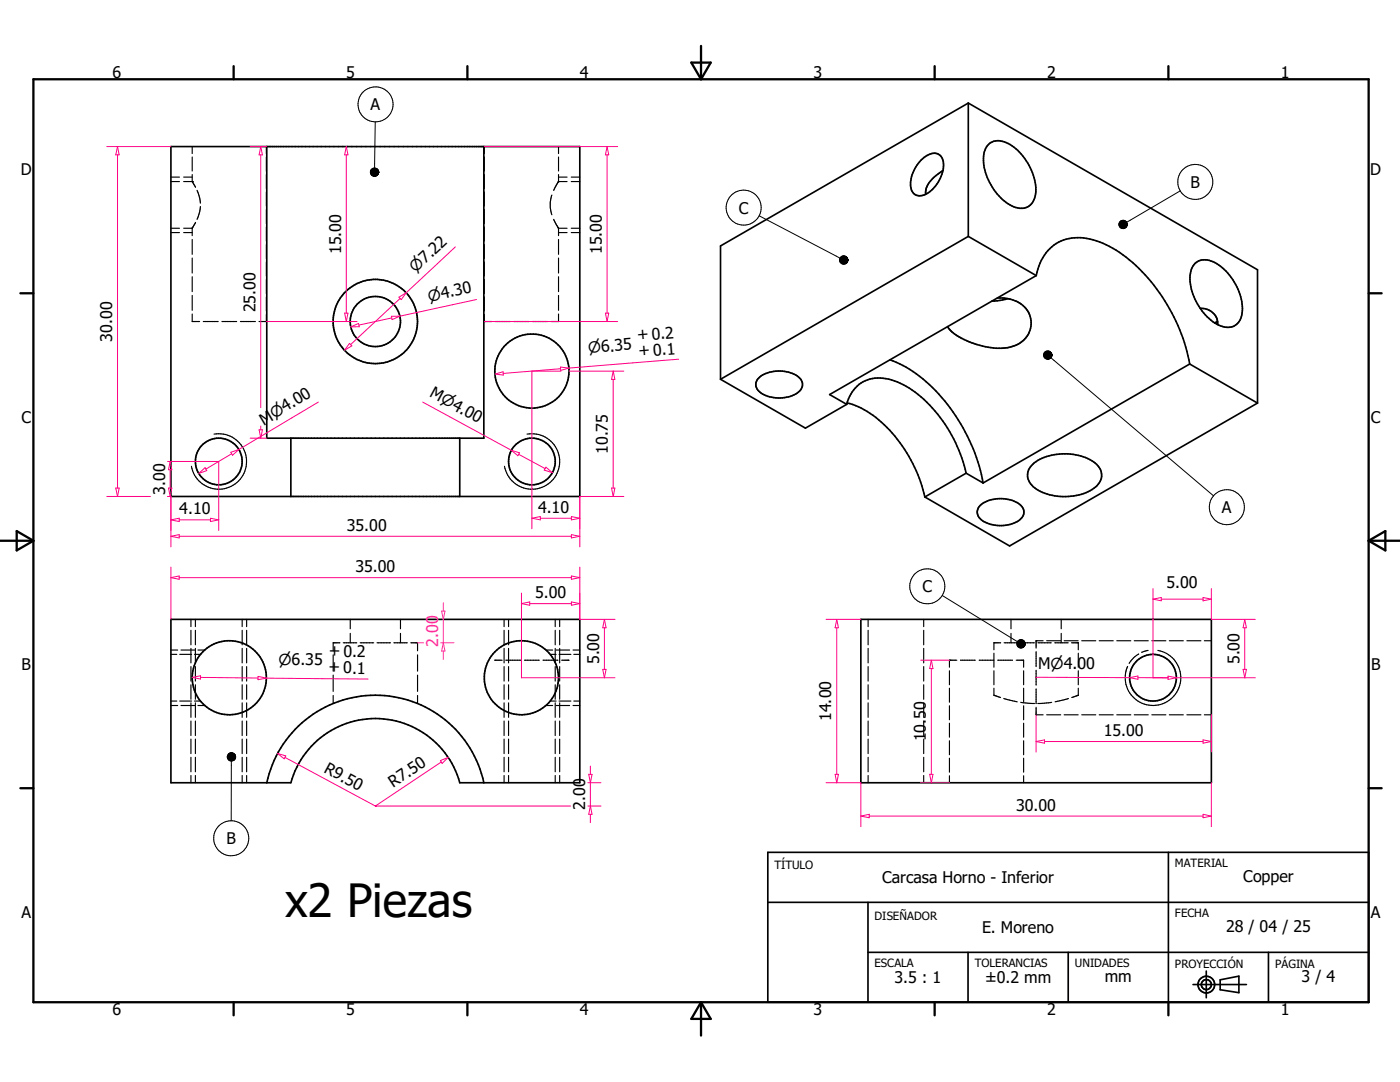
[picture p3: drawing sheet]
<svg xmlns="http://www.w3.org/2000/svg" width="279mm" height="216mm" viewBox="0 0 279 216" stroke-linecap="round" stroke-linejoin="round" font-family="sans-serif">
<g fill="none" stroke="#000" stroke-width=".23">
<path d="M34.1 36.2h1.7M34.1 35.3h1.7M36.7 36.2h1.7M36.7 35.3h1.7M38.4 36.2h.1M38.4 36.3h.1M38.4 29.2v1.4M38.4 31.3v2.8M38.4 34.8v1.4M38.4 36.3l.6 1.1M39.3 38l.6 1.5 .1 1M53.2 29.2v1.4"/>
<path d="M53.2 31.3v2.8M53.2 34.8v2.8M53.2 38.3v2.8M96.7 29.2v1.4M96.7 31.3v2.8M96.7 34.8v2.8M96.7 38.3v2.8M110.1 38.9l-.3 1.5v1.2l.3 1.3M111.4 36.3l-.9 1.7M111.5 36.2h.1M111.5 29.2v1.4M111.5 31.3v2.8"/>
<path d="M111.5 34.8v1.4M111.5 36.2h1.7M111.5 35.3h1.7M114 36.2h1.7M114 35.3h1.7M34.1 45.5h1.7M34.1 46.4h1.7M36.7 45.5h1.7v1.5M36.7 46.4h1.7M38.4 47.8v3M38.4 51.5v3M38.4 55.2v3"/>
<path d="M38.4 59v2.9M38.4 45.5h.1M39 44.4l-.6 1.1M40 41.2l-.1 1-.6 1.6M53.2 41.8v2.8M53.2 45.3v2.8M53.2 48.8v2.8M53.2 52.3v2.8M53.2 55.8v2.8M53.2 59.3v2.8M96.7 41.8v2.8M96.7 45.3v2.8"/>
<path d="M96.7 48.8v2.8M96.7 52.3v2.8M96.7 55.8v2.8M96.7 59.3v2.8M110.5 43.8l1 1.7v1.5M111.5 47.8v3M111.5 51.5v3M111.5 55.2v3M111.5 59v2.9M111.5 45.5h1.7M111.5 46.4h1.7M114 45.5h1.7"/>
<path d="M114 46.4h1.7M38.4 62.7v1.5h1.4M40.6 64.2h2.9M44.3 64.2h2.9M48 64.2h3M53.2 62.8v1.4h-1.5M96.7 64.2h.1M96.7 64.2h1.4M96.7 62.8v1.4M98.9 64.2h2.9M102.6 64.2h2.9M106.3 64.2h2.9"/>
<path d="M111.5 62.7v1.5h-1.5M42.7 86.6a5.5 5.5 0 0 1 6.4 4.5 5.5 5.5 0 0 1-4.5 6.4 5.5 5.5 0 0 1-6.4-4.5M105.2 86.6a5.6 5.6 0 0 1 6.4 4.5 5.6 5.6 0 0 1-4.5 6.5 5.6 5.6 0 0 1-6.4-4.6M34.1 139.9h1.2M34.1 130.6h1.2M34.1 129.7h1.4M35.9 139.9h2.3M35.9 130.6h2.3M36.1 129.7h2.7M38.1 123.6v1.4M38.1 125.8v2.9M38.1 129.4v2.9"/>
<path d="M38.1 133v2.9M38.1 136.6v2.9M38.8 139.9h1.2M38.8 130.6h1.2M39 123.6v1.4M39 125.8v2.9M39 129.4v2.9M39 133v2.9M39 136.6v2.9M39.5 129.7h1.4M48.3 123.6v1.4M48.3 125.8v2.9"/>
<path d="M48.3 129.4v2.9M48.3 133v2.9M48.3 136.6v2.9M49.2 123.6v1.4M49.2 125.8v2.9M49.2 129.4v2.9M49.2 133v2.9M49.2 136.6v2.9M66.5 130.7v3.2M66.5 134.7v3.3M66.5 138.8v1.6M67.8 128.3h-1.3v1.6"/>
<path d="M68.5 128.3h2.7M69.9 123.6v1.9M69.9 126.4v1.9M71.9 128.3h2.7M75.2 128.3h2.7M78.6 128.3h2.7M79.9 123.6v1.9M79.9 126.4v1.9M82 128.3h1.3v1.6M83.3 130.7v3.2M83.3 134.7v3.3M83.3 138.8v1.6"/>
<path d="M98.7 131.7h1.5M100.6 123.6v1.4M100.6 125.8v2.9M100.6 129.4v2.9M100.6 133v2.9M100.6 136.6v2.9M101 131.7h2.9M101.5 123.6v1.4M101.5 125.8v2.9M101.5 129.4v2.9M101.5 133v2.9M101.5 136.6v2.9"/>
<path d="M104.7 131.7h2.9M108.4 131.7h2.9M108.9 129.7h1.4M109.8 139.9h1.2M109.8 130.6h1.2M110.8 123.6v1.4M110.8 125.8v2.9M110.8 129.4v2.9M110.8 133v2.9M110.8 136.6v2.9M111 129.7h2.7M111.6 139.9h2.3"/>
<path d="M111.6 130.6h2.3M111.7 123.6v1.4M111.7 125.8v2.9M111.7 129.4v2.9M111.7 133v2.9M111.7 136.6v2.9M112.1 131.7h1.5M114.4 129.7h1.3M114.5 139.9h1.2M114.5 130.6h1.2M173.3 123.6v1.4M173.3 125.8v2.9"/>
<path d="M173.3 129.4v2.9M173.3 133v2.9M173.3 136.6v2.9M184.3 123.6v1.4M184.3 125.8v2.9M184.3 129.4v2.9M184.3 133v2.9M184.3 136.6v2.9M189.5 131.7h.1M189.5 131.7h1.5M189.5 131.7v1.4M189.5 133.8v2.8"/>
<path d="M189.5 137.3v2.8M191.7 131.7h2.9M195.4 131.7h3M198.4 138.7h.1M198.4 130.3v2.8M198.4 133.8v2.8M198.4 137.3v1.4M198.4 138.7l1.3 .5M199.1 131.7h2.9M199.7 128.3h-1.3v1.4M200.3 139.4l2.7 .6M200.4 128.3h2.7"/>
<path d="M201.8 123.6v1.9M201.8 126.4v1.9M202.8 131.7h1.5v1.4M203.8 128.3h2.6M204.3 133.8v2.8M204.3 137.3v2.8M206.8 127.9h.1M206.8 127.9v1.4M206.8 130.1v2.9M206.8 133.7v3M206.8 137.5v2.9M206.8 127.9h1.4"/>
<path d="M207.1 128.3h2.7M208.9 127.9h2.8M210.5 128.3h2.7M211.8 123.6v1.9M211.8 126.4v1.9M212.4 127.9h2.8M213.2 139.4l-2.6 .6M213.8 128.3h1.4v1.4M215.2 137.3v1.4l-1.3 .5M215.2 130.3v2.8M215.2 133.8v2.8M215.9 127.9h2.8"/>
<path d="M219.4 127.9h2.8M222.9 127.9h2.8M226.4 127.9h2.8M227.3 130.5a5.3 5.3 0 0 0-2 1.9M229.1 129.8l-1.3 .4M229.9 127.9h2.8M231.1 129.8a5.5 5.5 0 0 1 4.4 6.8 5.5 5.5 0 0 1-7.2 3.9 5.5 5.5 0 0 1-3.3-7.5M233.4 127.9h2.8M236.9 127.9h2.8M240.4 127.9h1.4M34.1 140.8h1.4M36.1 140.8h2.7"/>
<path d="M38.1 140.2v2.9M38.1 143.9v2.9M38.1 147.5v2.9M38.1 151.1v2.9M38.1 154.7v1.5M39 140.2v2.9M39 143.9v2.9M39 147.5v2.9M39 151.1v2.9M39 154.7v1.5M39.5 140.8h1.4M48.3 140.2v2.9"/>
<path d="M48.3 143.9v2.9M48.3 147.5v2.9M48.3 151.1v2.9M48.3 154.7v1.5M49.2 140.2v2.9M49.2 143.9v2.9M49.2 147.5v2.9M49.2 151.1v2.9M49.2 154.7v1.5M100.6 140.2v2.9M100.6 143.9v2.9M100.6 147.5v2.9"/>
<path d="M100.6 151.1v2.9M100.6 154.7v1.5M101.5 140.2v2.9M101.5 143.9v2.9M101.5 147.5v2.9M101.5 151.1v2.9M101.5 154.7v1.5M108.9 140.8h1.4M110.8 140.2v2.9M110.8 143.9v2.9M110.8 147.5v2.9M110.8 151.1v2.9"/>
<path d="M110.8 154.7v1.5M111 140.8h2.7M111.7 140.2v2.9M111.7 143.9v2.9M111.7 147.5v2.9M111.7 151.1v2.9M111.7 154.7v1.5M114.4 140.8h1.3M173.3 140.2v2.9M173.3 143.9v2.9M173.3 147.5v2.9M173.3 151.1v2.9"/>
<path d="M173.3 154.7v1.5M184.3 140.2v2.9M184.3 143.9v2.9M184.3 147.5v2.9M184.3 151.1v2.9M184.3 154.7v1.5M189.5 140.8v2.8M189.5 144.3v2.8M189.5 147.8v2.8M189.5 151.3v2.8M189.5 154.8v1.4M203.7 140.1l2.7 .3"/>
<path d="M204.3 140.8v2.8M204.3 144.3v2.8M204.3 147.8v2.8M204.3 151.3v2.8M204.3 154.8v1.4M206.8 141.1v1.5h1.4M208.9 142.6h2.8M209.9 140.1l-2.8 .3M212.4 142.6h2.8M215.9 142.6h2.8M219.4 142.6h2.8M222.9 142.6h2.8"/>
<path d="M226.4 142.6h2.8M229.9 142.6h2.8M233.4 142.6h2.8M236.9 142.6h2.8M240.4 142.6h1.4"/>
</g>
<g fill="none" stroke="#000" stroke-width=".33">
<path d="M34.1 29.2h81.6v69.9h-81.6zM53.2 29.2v58.2h43.4v-58.2M183.8 32a3.3 3.3 0 0 1 3.4-1.3 2.81 2.81 0 0 1 1 3.3 6.8 6.8 0 0 1-4.1 5 1.84 1.84 0 0 1-2.4-1.9 7.3 7.3 0 0 1 2.1-5.1zM188.2 34l-1.7 1.3a4.1 4.1 0 0 0-1.8 3.5M193.2 20.6l-49.4 28.5v26.6M193.2 20.6l57.8 33.2v26.6M193.2 20.6v26.6M197.5 28.6a4 4 0 0 1 4.9 .8 11.3 11.3 0 0 1 4.3 9.3 2.95 2.95 0 0 1-4.3 2.6 11.1 11.1 0 0 1-6.1-10.6l.4-1zM193.2 47.2l13.6 7.8M193.2 47.2l-49.4 28.5M199 59.5h1.1a5.6 5.6 0 0 1 5.7 4.4 5.3 5.3 0 0 1-5.6 5.6 16.8 16.8 0 0 1-8.6-2.2l-1.6-1-.9-1.1M201.1 59.6l-1.5 .3-1.7 .2"/>
<path d="M206.8 55a8.5 8.5 0 0 1 7.1-7.5 14.1 14.1 0 0 1 9.5 2.9 35.9 35.9 0 0 1 14 22.2M206.8 55l-41.2 23.7 3.4 2M238.5 52.6a3.7 3.7 0 0 1 4.7 .3 11 11 0 0 1 4.6 9.9 2.88 2.88 0 0 1-4.2 2.2 10.9 10.9 0 0 1-6-10.5l.2-.8zM143.8 75.7l16.9 9.7 8.3-4.7M151.2 75.6a6.7 6.7 0 0 1 7.3-.9 2.04 2.04 0 0 1 1.1 3.3 6.7 6.7 0 0 1-8.2 0 1.76 1.76 0 0 1-.2-2.4zM177.6 71.8a26.9 26.9 0 0 1 12.6 10.4 35 35 0 0 1 6 14.2M237.4 72.6l13.6 7.8M237.4 72.6l-41.2 23.8M239.5 61.5a3.1 3.1 0 0 1 3.5 2.6M243 64.1v.7M243 64.1l-.6 .3M58 87.4v11.7"/>
<path d="M91.8 87.4v11.7M169 80.7a6.6 6.6 0 0 1 8.4-5 19.6 19.6 0 0 1 10.2 7.6 28.7 28.7 0 0 1 5.2 11.1M169.1 80.4a17.4 17.4 0 0 1 8.5 5.5 29.8 29.8 0 0 1 7 13.3M192.8 94.4l-8.2 4.8M192.8 94.4l3.4 2M205.9 92.9a9.7 9.7 0 0 1 8.3-2.2 7.3 7.3 0 0 1 5.3 2.8 3.1 3.1 0 0 1-1.5 4.2 11.1 11.1 0 0 1-11.8-.6 2.82 2.82 0 0 1-.3-4.2zM251 80.4l-49.5 28.5-16.9-9.7M195.6 100.9a6.7 6.7 0 0 1 8.2 0 1.87 1.87 0 0 1-.5 3 6.8 6.8 0 0 1-7.7-.4 1.74 1.74 0 0 1 0-2.6zM34.1 123.6h81.6v32.6h-23.9a17.5 17.5 0 0 0-16.9-12.8 17.5 17.5 0 0 0-16.9 12.8h-23.9zM171.8 123.6h70v32.6h-70zM53.2 156.2a22.2 22.2 0 0 1 21.7-17.5 22.2 22.2 0 0 1 21.7 17.5M153.2 170.1h119.9v29.9h-119.9z"/>
<path d="M233.2 170.1v29.9M153.2 180.1h119.9M173.2 190h99.9M173.2 180.1v19.9M193.2 190v10M213.2 190v10M238.1 196.5h10.6M240.7 193.8v5.3M243.5 195.5l3.7-.7v3.3l-3.7-.6zM253.1 190v10"/>
<circle cx="74.9" cy="64.2" r="5"/>
<circle cx="74.9" cy="64.2" r="8.4"/>
<circle cx="106.1" cy="74" r="7.4"/>
<circle cx="43.7" cy="92.1" r="4.7"/>
<circle cx="106.2" cy="92.1" r="4.7"/>
<circle cx="45.8" cy="135.2" r="7.4"/>
<circle cx="104" cy="135.2" r="7.4"/>
<circle cx="230.1" cy="135.2" r="4.7"/>
<circle cx="240.7" cy="196.5" r="1.66"/>
<circle cx="240.8" cy="196.5" r=".99"/>
</g>
<g fill="none" stroke="#000" stroke-width=".46">
<path d="M6.7 15.8h266.4v184.2h-266.4zM46.6 13.2v2.6M93.3 13.2v2.6M138 12.5h3.8l-1.9 3.3zM139.9 9.2v6.6M186.5 13.2v2.6M233.2 13.2v2.6M4.1 58.5h2.6M273.1 58.5h2.6M0 107.9h6.7M3.3 106l3.4 1.9-3.4 1.9zM273.1 107.9h6.3"/>
<path d="M273.1 107.9l3.4-1.9v3.8zM4.1 157.3h2.6M273.1 157.3h2.6M46.6 200v2.6M93.3 200v2.6M139.9 200v6.6M139.9 200l1.9 3.3h-3.8zM186.5 200v2.6M233.2 200v2.6"/>
</g>
<g fill="none" stroke="#ff0080" stroke-width=".2">
<path d="M21.3 29.2h12.8M23.5 29.2l.3 1.7h-.7zM23.5 30.9v66.5M49.9 29.2h3.3M52 29.2l.4 1.7h-.7zM52 30.9v50.4M69.1 29.2l.3 1.7h-.6zM69.1 30.9v31.6M96.7 29.2h26.6M121.2 29.2l.3 1.7h-.7zM121.2 30.9v31.6M79.6 59.3l1.5-.9-1 1.4z"/>
<path d="M79.8 59.6l-9.8 9.2M90.9 49.3l-9.8 9.1M95.1 59.8l-15.3 3.3M53.2 64.2h18M68.8 62.5h.6l-.3 1.7zM69.7 68.5l.5 .5-1.4 .9zM70 65.2l1.6-.7 .1 .7zM78.1 63.1h1.7l-1.6 .7zM78.2 63.4l-6.6 1.5M96.7 64.2h26.6M98.8 74.6l1.6-.4 .1 .6zM111.8 73.2l1.7 .2-1.6 .5z"/>
<path d="M111.9 73.6l-11.5 .9M112 74.1h-5.9v31.4M113.5 74.1h11M120.8 62.5h.7l-.3 1.7zM122.4 74.1l.3 1.6h-.7zM122.4 75.7v21.7M135.5 71.7l-22 1.7M21.3 99.1h8.7M23.1 97.4h.7l-.3 1.7zM33.4 99.1h.7v10M33.4 92.1h10.3v13.7M33.6 97.4h.7l-.3 1.7z"/>
<path d="M34 92.1l.3 1.6h-.7zM34 93.7v3.7M39.7 94.5l1.2-1.2 .4 .6zM46.1 90.3l1.6-.6-1.3 1.1zM46.2 90.5l-5.1 3.1M49.9 87.4h3.3M51.7 85.8h.7l-.4 1.6zM52 85v.8M63.5 80.2l-15.8 9.5M84.3 80.2l17.8 9.6M102.1 89.8l1.6 .6-.3 .5zM103.5 90.7l5.3 2.8"/>
<path d="M108.9 93.2l1.3 1.1-1.6-.5zM122 97.4h.7l-.3 1.7zM124.5 99.1h-8.8v10M34.1 115.3l1.7-.4v.7zM34.1 103.7l1.7-.3v.7zM34.1 107l1.7-.3v.6zM34.1 113.2v10.4M35.8 115.3h78.2M35.8 103.7h6.2M35.8 107h78.2M42 103.4l1.7 .3-1.7 .4zM104.1 118.3v16.9h18.6"/>
<path d="M106.1 103.4l1.7-.3v.6zM107.8 103.4h6.2M114 103.1l1.7 .3-1.7 .3zM114 106.7l1.7 .3-1.7 .3zM114 114.9l1.7 .4-1.7 .3zM115.7 113.2v10.4h7M230.1 117.4v17.8h3.1M230.1 119.6l1.7-.4v.7zM231.8 119.6h8.3M240.1 119.2l1.7 .4-1.7 .3zM241.8 117.4v6.2h8.7M38.4 135.2l1.6-.4v.7z"/>
<path d="M40 135.2l11.5 .1M51.5 135l1.7 .3-1.7 .3zM53.2 135.3l20.3 .2M104.1 120.4l1.6-.3v.7zM105.7 120.4h8.3M114 120.1l1.7 .3-1.7 .4zM120.3 133.6h.7l-.4 1.6zM120.6 123.6l.4 1.7h-.7zM120.6 125.3v8.3M164.9 123.6h6.9M167 123.6l.3 1.7h-.6zM167 125.3v29.2"/>
<path d="M183.8 131.7h5.7M185.9 131.7l.3 1.7h-.7zM185.9 133.4v21.1M206.7 135.1l18.7 .1M225.4 135.2l1.7-.3v.6zM227.1 135.2h6M233.1 134.9l1.7 .3-1.7 .4zM234.7 135.2h15.8M248.1 133.6h.6l-.3 1.6zM248.4 123.6l.3 1.7h-.6zM248.4 125.3v8.3M55.4 150.3l1.6 .5-.3 .6z"/>
<path d="M56.9 151.1l18 9.7M87.9 151.8l1.5-.7-1.2 1.2zM88.1 152.1l-13.2 8.7M117.3 156.2h2.6M117.5 154.5h.7l-.4 1.7zM117.8 152.9v1.6M117.8 156.2v4.6M164.9 156.2h6.9v8.7M166.7 154.5h.6l-.3 1.7zM183.8 156.2h5.7M185.5 154.5h.7l-.3 1.7zM206.8 148l1.7-.4v.7z"/>
<path d="M206.8 142.6v7.5M208.5 148h31.6M240.1 147.6l1.7 .4-1.7 .3zM241.8 142.6v7.5M241.8 156.2v8.7M74.9 160.8h.1M74.9 160.8h39M117.3 160.8h2.6M117.8 160.8l.4 1.7h-.7zM117.8 162.5v1.7M171.8 162.8l1.7-.3v.7zM173.5 162.8h66.6"/>
<path d="M240.1 162.5l1.7 .3-1.7 .4z"/>
</g>
<g fill="none" stroke="#000" stroke-width=".2">
<path d="M74.9 24.3l-.1 9.2M235.5 38.1l-10.7 6.3M151.5 43.1l16.1 8.4M209.7 71.4l32.5 27.5M188 118.8l15 9.2M46.2 151.8l-.1 12"/>
<circle cx="74.9" cy="20.8" r="3.5"/>
<circle cx="238.6" cy="36.3" r="3.5"/>
<circle cx="148.4" cy="41.4" r="3.5"/>
<circle cx="185.1" cy="117" r="3.5"/>
<circle cx="244.9" cy="101.2" r="3.5"/>
<circle cx="46.1" cy="167.3" r="3.5"/>
</g>
<g fill="#000" stroke="#000" stroke-width=".2">
<path d="M75.5 34l.1 .4zM75.4 33.8l.2 .6zM75.3 33.7l.3 .7zM75.1 33.6l.5 .8zM75 33.6h.1l.5 .8zM74.8 33.5l.2 .1 .6 .8zM74.6 33.5h.2l.8 .9zM74.4 33.6l.2-.1 1 .9zM74.3 33.7l.1-.1 1.2 .8zM74.1 33.8l.2-.1 1.3 .7zM74.1 33.8l1.5 .6-1.6-.5zM74 33.9l1.6 .5-1.7-.3z"/>
<path d="M73.9 34.1l1.7 .3-1.7-.1zM73.9 34.3l1.7 .1-1.7 .1zM73.9 34.5l1.7-.1-1.7 .2zM73.9 34.6l1.7-.2-1.6 .4zM74 34.8l1.6-.4-1.5 .5zM74.1 34.9l1.5-.5-1.3 .6zM74.3 35l1.3-.6-1.2 .7zM74.4 35.1l1.2-.7-1 .8zM74.6 35.2l1-.8-.8 .8zM75.6 34.4l-.6 .8h-.2zM75.6 34.4l-.6 .8zM75.6 34.4l-.5 .7z"/>
<path d="M75.6 34.4l-.3 .6zM75.6 34.4l-.2 .5zM75.6 34.4l-.1 .3zM75.6 34.4l-.1 .1zM169.1 51.5l.1 .4zM169.1 51.4l.1 .5zM168.9 51.3l.3 .6zM168.8 51.2l.4 .7zM168.6 51.1l.6 .8zM168.4 51.1h.2l.6 .8zM168.2 51.1h.2l.8 .8zM168.1 51.1h.1l1 .8z"/>
<path d="M167.9 51.2l.2-.1 1.1 .8zM167.8 51.3l.1-.1 1.3 .7zM167.8 51.3l1.4 .6-1.5-.4zM167.7 51.5l1.5 .4-1.6-.3zM167.6 51.6l1.6 .3-1.6-.1zM167.6 51.8l1.6 .1-1.6 .1zM167.6 52l1.6-.1-1.6 .2zM167.6 52.1l1.6-.2-1.5 .4zM167.7 52.3l1.5-.4-1.4 .6zM167.8 52.5l1.4-.6-1.3 .7zM167.9 52.6l1.3-.7-1.1 .8zM168.1 52.7l1.1-.8-1 .8z"/>
<path d="M168.2 52.7l1-.8-.8 .8zM169.2 51.9l-.6 .8h-.2zM169.2 51.9l-.4 .7-.2 .1zM169.2 51.9l-.4 .7zM169.2 51.9l-.3 .6zM169.2 51.9l-.1 .5zM169.2 51.9l-.1 .3zM169.2 51.9v.2zM224.9 44.4v.4zM224.8 44.3l.1 .5zM224.7 44.2l.2 .6zM224.5 44l.4 .8z"/>
<path d="M224.3 44l.6 .8zM224.2 43.9l.1 .1 .6 .8zM224 44l.2-.1 .7 .9zM223.8 44h.2l.9 .8zM223.6 44.1l.2-.1 1.1 .8zM223.6 44.1l1.3 .7-1.4-.6zM223.5 44.2l1.4 .6-1.5-.4zM223.4 44.4l1.5 .4-1.6-.3zM223.3 44.5l1.6 .3-1.6-.1zM223.3 44.7l1.6 .1-1.6 .1zM223.3 44.9l1.6-.1-1.6 .2zM223.3 45l1.6-.2-1.5 .4z"/>
<path d="M223.4 45.2l1.5-.4-1.4 .6zM223.5 45.4l1.4-.6-1.3 .7zM223.6 45.5l1.3-.7-1.1 .7zM223.8 45.5l1.1-.7-.9 .8zM224 45.6l.9-.8-.7 .8zM224.9 44.8l-.6 .8h-.1zM224.9 44.8l-.6 .8zM224.9 44.8l-.4 .7zM224.9 44.8l-.2 .6zM224.9 44.8l-.1 .5zM224.9 44.8v.3zM224.9 44.8v.2z"/>
<path d="M209.9 70.5v.4zM209.8 70.4l.1 .5zM209.6 70.2l.3 .7zM209.5 70.1l.4 .8zM209.3 70l.6 .9zM209.1 70h.2l.6 .9zM209 70h.1l.8 .9zM208.8 70.1l.2-.1 .9 .9zM208.6 70.2l.2-.1 1.1 .8zM208.5 70.3l.1-.1 1.3 .7zM208.5 70.3l1.4 .6-1.5-.5zM208.4 70.4l1.5 .5-1.6-.3z"/>
<path d="M208.3 70.6l1.6 .3-1.6-.1zM208.3 70.8l1.6 .1h-1.6zM208.3 70.9h1.6l-1.6 .2zM208.3 71.1l1.6-.2-1.5 .4zM208.4 71.3l1.5-.4-1.4 .5zM208.5 71.4l1.4-.5-1.3 .6zM208.6 71.5l1.3-.6-1.1 .7zM208.8 71.6l1.1-.7-.9 .8zM209 71.7l.9-.8-.8 .8zM209.9 70.9l-.8 .8zM209.9 70.9l-.6 .7zM209.9 70.9l-.4 .7z"/>
<path d="M209.9 70.9l-.3 .6zM209.9 70.9l-.1 .5zM209.9 70.9v.3zM209.9 70.9v.1zM204.5 128.1l.1 .4zM204.4 128l.2 .5zM204.3 127.8l.3 .7zM204.1 127.7l.5 .8zM204 127.7l.6 .8zM203.8 127.7h.2l.6 .8zM203.6 127.7h.2l.8 .8zM203.4 127.7h.2l1 .8z"/>
<path d="M203.3 127.8l.1-.1 1.2 .8zM203.1 127.9l.2-.1 1.3 .7zM203.1 127.9l1.5 .6-1.6-.5zM203 128l1.6 .5-1.6-.3zM203 128.2l1.6 .3-1.7-.1zM202.9 128.4l1.7 .1-1.7 .1zM202.9 128.6l1.7-.1-1.6 .2zM203 128.7l1.6-.2-1.6 .4zM203 128.9l1.6-.4-1.5 .5zM203.1 129l1.5-.5-1.3 .6zM203.3 129.1l1.3-.6-1.2 .8zM203.4 129.3l1.2-.8-1 .8z"/>
<path d="M203.6 129.3l1-.8-.8 .8zM204.6 128.5l-.6 .8h-.2zM204.6 128.5l-.6 .8zM204.6 128.5l-.5 .7zM204.6 128.5l-.3 .6zM204.6 128.5l-.2 .5zM204.6 128.5l-.1 .3zM204.6 128.5v.1zM46.9 150.7l.1 .3zM46.9 150.5l.1 .5zM46.7 150.4l.3 .6zM46.6 150.3l.4 .7z"/>
<path d="M46.4 150.2l.6 .8zM46.2 150.2h.2l.6 .8zM46 150.2h.2l.8 .8zM45.9 150.2h.1l1 .8zM45.7 150.3l.2-.1 1.1 .8zM45.6 150.5l.1-.2 1.3 .7zM45.6 150.5l1.4 .5-1.5-.4zM45.5 150.6l1.5 .4-1.6-.2zM45.4 150.8l1.6 .2-1.6-.1zM45.4 150.9l1.6 .1-1.6 .1zM45.4 151.1l1.6-.1-1.6 .3zM45.4 151.3l1.6-.3-1.5 .5z"/>
<path d="M45.5 151.5l1.5-.5-1.4 .6zM45.6 151.6l1.4-.6-1.3 .7zM45.7 151.7l1.3-.7-1.1 .8zM45.9 151.8l1.1-.8-1 .8zM46 151.8l1-.8-.8 .8zM47 151l-.6 .8h-.2zM47 151l-.4 .8h-.2zM47 151l-.4 .8zM47 151l-.3 .7zM47 151l-.1 .5zM47 151l-.1 .4zM47 151v.2z"/>
</g>
<path d="M83.3 128.3h1.2M88 128.3h2.6M88.1 121.9h.7l-.3 1.7zM88.5 128.3l.3 1.6h-.7zM88.5 120.3v1.6M88.5 123.6v4.7M88.5 129.9v1.7" fill="none" stroke="#f0f" stroke-width=".2"/>
<text font-size="9.1" x="56.9" y="183">x2 Piezas</text>
<g font-size="3.2">
<text x="22.5" y="15.6">6</text>
<text x="69.1" y="15.6">5</text>
<text x="115.7" y="15.6">4</text>
<text x="162.3" y="15.6">3</text>
<text x="209" y="15.6">2</text>
<text x="255.6" y="15.6">1</text>
<text x="74" y="22">A</text>
<text x="4.1" y="35">D</text>
<text x="273.5" y="35">D</text>
<text x="237.6" y="37.5">B</text>
<text x="147.4" y="42.6">C</text>
<text x="68.1" y="50.7" transform="rotate(-90 68.1 50.7)">15.00</text>
<text x="120.1" y="50.7" transform="rotate(-90 120.1 50.7)">15.00</text>
<text x="51" y="62.3" transform="rotate(-90 51 62.3)">25.00</text>
<text x="22.4" y="68.2" transform="rotate(-90 22.4 68.2)">30.00</text>
<text x="127.3" y="67.9" transform="rotate(-5 127.3 67.9)">+ 0.2</text>
<text x="127.5" y="71" transform="rotate(-5 127.5 71)">+ 0.1</text>
<text x="85.6" y="79.1" transform="rotate(29 85.6 79.1)">Mn4.00</text>
<text x="4.3" y="84.4">C</text>
<text x="52.6" y="84.9" transform="rotate(-31 52.6 84.9)">Mn4.00</text>
<text x="273.6" y="84.4">C</text>
<text x="121.3" y="90.6" transform="rotate(-90 121.3 90.6)">10.75</text>
<text x="32.9" y="98.7" transform="rotate(-90 32.9 98.7)">3.00</text>
<text x="35.8" y="102.7">4.10</text>
<text x="69.2" y="106">35.00</text>
<text x="107.4" y="102.4">4.10</text>
<text x="243.8" y="102.4">A</text>
<text x="70.9" y="114.2">35.00</text>
<text x="106.8" y="119.4">5.00</text>
<text x="184.1" y="118.2">C</text>
<text x="232.8" y="117.3">5.00</text>
<text x="65.6" y="130.9" transform="rotate(1 65.6 130.9)">+ 0.2</text>
<text x="4.3" y="133.7">B</text>
<text x="58.2" y="132.7" transform="rotate(1 58.2 132.7)">6.35</text>
<text x="65.6" y="134.1" transform="rotate(1 65.6 134.1)">+ 0.1</text>
<text x="119.5" y="132.5" transform="rotate(-90 119.5 132.5)">5.00</text>
<text x="207.2" y="133.6">Mn4.00</text>
<text x="247.4" y="132.5" transform="rotate(-90 247.4 132.5)">5.00</text>
<text x="273.6" y="133.7">B</text>
<text x="165.9" y="143.8" transform="rotate(-90 165.9 143.8)">14.00</text>
<text x="184.8" y="148" transform="rotate(-90 184.8 148)">10.50</text>
<text x="220.3" y="146.9">15.00</text>
<text x="64.5" y="154" transform="rotate(28 64.5 154)">R9.50</text>
<text x="78.4" y="157.2" transform="rotate(-34 78.4 157.2)">R7.50</text>
<text x="116.8" y="161.6" transform="rotate(-90 116.8 161.6)">2.00</text>
<text x="202.8" y="161.8">30.00</text>
<text x="45.2" y="168.4">B</text>
<text x="176.1" y="176.2">Carcasa Horno - Inferior</text>
<text x="248.1" y="175.9">Copper</text>
<text x="4.3" y="183.1">A</text>
<text x="273.6" y="183.1">A</text>
<text x="196" y="186.1">E. Moreno</text>
<text x="244.7" y="186">28 / 04 / 25</text>
<text x="178.5" y="196.1">3.5 : 1</text>
<text x="196.6" y="196.1">±0.2 mm</text>
<text x="220.5" y="195.9">mm</text>
<text x="259.8" y="196">3 / 4</text>
<text x="22.5" y="202.6">6</text>
<text x="69.1" y="202.6">5</text>
<text x="115.7" y="202.6">4</text>
<text x="162.3" y="202.6">3</text>
<text x="209" y="202.6">2</text>
<text x="255.6" y="202.6">1</text>
</g>
<text font-size="3.2" fill="#f0f" x="87.4" y="129" transform="rotate(-90 87.4 129)">2.00</text>
<g font-size="3">
<text x="82.9" y="54.5" transform="rotate(-43 82.9 54.5)">n7.22</text>
<text x="85.6" y="60.2" transform="rotate(-12 85.6 60.2)">n4.30</text>
<text x="117.4" y="70.5" transform="rotate(-5 117.4 70.5)">n6.35</text>
<text x="55.6" y="132.7">n</text>
</g>
<g font-size="2.3">
<text x="154.6" y="173.4">TÍTULO</text>
<text x="234.5" y="173.1">MATERIAL</text>
<text x="174.5" y="183.6">DISEÑADOR</text>
<text x="234.5" y="183">FECHA</text>
<text x="174.5" y="193">ESCALA</text>
<text x="194.5" y="193">TOLERANCIAS</text>
<text x="214.5" y="193">UNIDADES</text>
<text x="234.5" y="193.1">PROYECCIÓN</text>
<text x="254.5" y="193.1">PÁGINA</text>
</g>
</svg>
